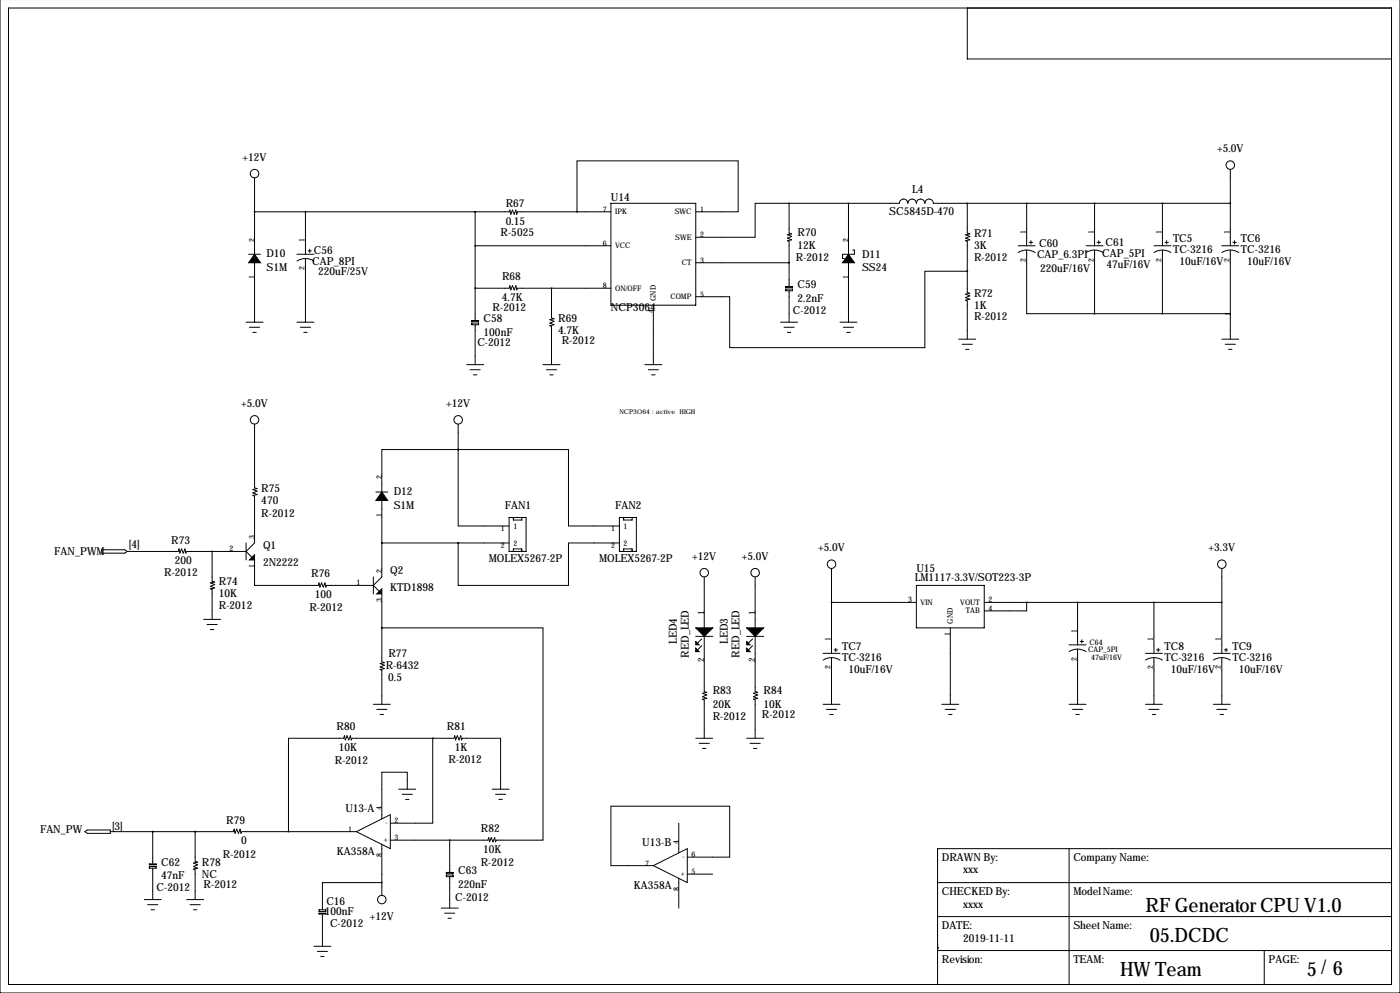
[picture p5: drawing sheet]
<svg xmlns="http://www.w3.org/2000/svg" width="419mm" height="297mm" viewBox="0 0 419 297" stroke-linecap="round" stroke-linejoin="round" font-family="sans-serif">
<g fill="none" stroke="#000" stroke-width=".3">
<path d="M0 -.1v297.1h419.1v-297.1M2.5 2.4h414.1v292.1h-414.1zM289.6 2.4v15.2h127M76.2 53.2v22.9M368.3 50.7v22.8M74.4 76.1h3.6M76.2 63.4h76.2l.3-.5 .2 1.2 .5-1.2 .5 1.2 .5-1.2 .3 1.2 .2-.7h28M76.2 78.6v17.8M88.9 76.1h5.1M88.9 78.1a4.6 4.6 0 0 1 5.1 0M91.4 63.4v12.7M91.4 77.3v19.1"/>
<path d="M92.2 75h1M92.7 74.5v1.1M142.2 73.5h40.7M142.2 63.4v32.5M172.7 63.4v-15.3h48.3v15.3h-12.7M182.9 60.8h25.4v30.5h-25.4zM208.3 78.6h27.9M236.2 60.8h33a1.27 1.27 0 0 1 1.3-1.3 1.27 1.27 0 0 1 1.3 1.3 1.27 1.27 0 0 1 1.3-1.3 1.27 1.27 0 0 1 1.2 1.3 1.27 1.27 0 0 1 1.3-1.3 1.27 1.27 0 0 1 1.3 1.3 1.27 1.27 0 0 1 1.2-1.3 1.27 1.27 0 0 1 1.3 1.3h88.9M236.2 60.8h-10.1v10.2h-17.8M236.2 60.8v8.9l.8 .3-1.3 .2 1.3 .5-1.3 .5 1.3 .5-1.3 .3 .5 .2v13.5M254 60.8v15.3M254 78.6v17.8"/>
<path d="M255.3 74.8h.5v1.3h-3.6v1.2h.5M289.6 60.8v8.9l.7 .3-1.2 .2 1.2 .5-1.2 .5 1.2 .5-1.2 .3 .5 .2v15.3l.7 .2-1.2 .3 1.2 .5-1.2 .5 1.2 .5-1.2 .3 .5 .2v11.5M304.8 73.5h5.1M304.8 75.5a4.6 4.6 0 0 1 5.1 0M307.3 74.8v19h20.4M307.3 60.8v12.7M308.1 72.5h1M308.6 72v1M325.1 73.5h5.1M325.1 75.5a4.6 4.6 0 0 1 5.1 0M327.7 60.8v12.7M327.7 74.8v19"/>
<path d="M328.4 72.5h1M328.9 72v1M345.4 73.5h5.1M345.5 75.5a4.6 4.6 0 0 1 5 0M348 60.8v12.7M348 74.8v19M348.7 72.5h1.1M349.2 72v1M365.8 73.5h5M365.8 75.5a4.6 4.6 0 0 1 5 0M368.3 74.8v19h-1.3M369.1 72.5h1"/>
<path d="M369.6 72v1M73.7 96.4h5M74.7 97.9h3M75.7 99.4h1M88.9 96.4h5.1M89.9 97.9h3.1M90.9 99.4h1M141.2 95.9h2.1v.2h-2.1zM141.2 96.6h2.1v.5h-2.1zM142.2 86.2h10.2l.3-.7 .2 1.2 .5-1.2 .5 1.2 .5-1.2 .3 1.2 .2-.5h28M142.2 97.1v12M165.1 86.2v8.9l.8 .3-1.3 .2 1.3 .5-1.3 .5 1.3 .5-1.3 .3 .5 .2v11.5"/>
<path d="M195.6 91.3v17.8M233.7 96.4h5.1M234.7 97.9h3M235.2 85.7h2v.3h-2zM235.2 86.5h2v.5h-2zM235.7 99.4h1M236.2 87v9.4M251.5 96.4h5M252.5 97.9h3M253.5 99.4h1M289.6 81.1h-12.7v22.9h-58.5v-15.2h-10.1M327.7 93.8h39.3"/>
<path d="M367 93.8h1.3v7.7M139.7 109.1h5.1M140.7 110.6h3.1M141.7 112.1h1M162.6 109.1h5M163.6 110.6h3M164.6 112.1h1M193 109.1h5.1M194.1 110.6h3M195.1 112.1h1M287 101.5h5.1M288 103h3.1"/>
<path d="M289.1 104.5h1M365.8 101.5h5M366.8 103h3M367.8 104.5h1M76.2 126.9v19l.8 .3-1.3 .2 1.3 .5-1.3 .5 1.3 .5-1.3 .3 .5 .2v14l-2.5 2.6M137.2 134.5h-22.9v12.7M137.2 134.5h33v22.8h15.2M137.2 134.5v22.8h15.2M137.2 134.5h.1M137.2 126.9v7.6M112.5 147.2h3.6M114.3 149.7v22.9l-2.5 2.5"/>
<path d="M152.4 154.8h5.1v10.2h-5.1zM153.7 154.8v.8h2.5v-.8M185.4 154.8h5.1v10.2h-5.1zM186.7 154.8v.8h2.5v-.8M30.5 164.5h6.8l.8 .5-.8 .5h-6.8zM38.1 165h15.2l.3-.8 .2 1.3 .6-1.3 .5 1.3 .5-1.3 .2 1.3 .3-.5h17.8M63.5 165v8.8l.8 .3-1.3 .3 1.3 .5-1.3 .5 1.3 .5-1.3 .2 .5 .3v8.9M73.7 165l1.7 1.7M73.7 162.4v5.1M76.2 167.5v7.6h19l.3-.7 .3 1.2 .5-1.2 .5 1.2 .5-1.2 .2 1.2 .3-.5h14M111.8 175.1l1.7 1.8M111.8 172.6v5.1"/>
<path d="M114.3 177.7v20.3l.8 .2-1.3 .3 1.3 .5-1.3 .5 1.3 .5-1.3 .3 .5 .2v10.2M114.3 162.4h38.1M137.2 162.4v12.7h33v-12.7h15.2M153.7 165v-.8h2.5v.8M186.7 165v-.8h2.5v.8M210.8 172.6v15.2M226.1 172.6v15.2M248.9 170v25.4M274.3 175.1h20.3v12.7h-20.3zM365.8 170v25.4M61 185.3h5M62 186.8h3"/>
<path d="M63 188.3h1M114.3 187.8h48.3v63.5h-14l-.3 .5-.2-1.2-.5 1.2-.5-1.2-.5 1.2-.3-1.2-.3 .7h-29.2M208.3 190.4h5.1M210.1 191.1l-1.3 1.3M210.1 193.2l-1.3 1.2M210.8 190.4v16.5l.8 .2-1.3 .3 1.3 .5-1.3 .5 1.3 .5-1.3 .3 .5 .2v11.4M223.5 190.4h5.1M225.3 191.1l-1.3 1.3M225.3 193.2l-1.3 1.2M226.1 190.4v16.5l.7 .2-1.2 .3 1.2 .5-1.2 .5 1.2 .5-1.2 .3 .5 .2v11.4M246.4 195.4h5.1M246.4 197.5a4.6 4.6 0 0 1 5.1 0"/>
<path d="M248.9 180.2h25.4M248.9 196.7v14M249.7 194.4h1M250.2 193.9v1M284.5 187.8v22.9M294.6 180.2h71.2M307.3 180.2v2.5h-12.7M320 192.9h5.1M320.1 194.9a4.6 4.6 0 0 1 5 0M322.6 180.2v12.7M322.6 194.2v16.5M323.3 191.9h1.1"/>
<path d="M323.8 191.4v1M342.9 195.4h5.1M342.9 197.5a4.6 4.6 0 0 1 5.1 0M345.4 180.2v15.2M345.4 196.7v14M346.2 194.4h1M346.7 193.9v1M363.2 195.4h5.1M363.2 197.5a4.6 4.6 0 0 1 5.1 0M365.8 196.7v14M366.5 194.4h1M367 193.9v1"/>
<path d="M111.8 210.7h5M112.8 212.2h3M113.8 213.7h1M246.4 210.7h5.1M247.4 212.2h3M248.4 213.7h1M281.9 210.7h5.1M283 212.2h3M284 213.7h1M320 210.7h5.1M321.1 212.2h3M322.1 213.7h1"/>
<path d="M342.9 210.7h5.1M343.9 212.2h3.1M344.9 213.7h1M363.2 210.7h5.1M364.2 212.2h3.1M365.3 213.7h1M119.4 236.1h5.1M120.4 237.6h3M121.4 239.1h1M121.9 236.1v-5.1h-7.6v14M129.5 220.8v25.4h-12.7M147.3 236.1h5.1"/>
<path d="M148.3 237.6h3.1M149.4 239.1h1M149.9 236.1v-15.3h-11.5l-.2 .5-.3-1.2-.5 1.2-.5-1.2-.5 1.2-.3-1.2-.2 .7h-30.5l-.2 .5-.3-1.2-.5 1.2-.5-1.2-.5 1.2-.3-1.2-.2 .7h-16.5v28M208.3 220.8h5.1M209.3 222.4h3M210.3 223.9h1M223.5 220.8h5.1M224.5 222.4h3.1M225.6 223.9h1M25.4 248.8l.8-.5h6.8v1h-6.8zM33 248.8h36.8l.3-.8 .3 1.3 .5-1.3 .5 1.3 .5-1.3 .2 1.3 .3-.5h34.3M44.7 258.4h2v.3h-2z"/>
<path d="M44.7 259.2h2v.5h-2zM45.7 248.8v9.6M45.7 259.7v9.4M58.4 248.8v8.9l.8 .2-1.3 .3 1.3 .5-1.3 .5 1.3 .5-1.3 .3 .5 .2v8.9M106.7 248.8l10.1-5.1v10.2zM114.3 252.6v15.2M134.6 251.3v9.7M195.6 258.9l10.1-5v10.1zM203.2 246.2v8.9M205.7 256.4h12.7v-15.2h-35.5v17.7h12.7M320 253.9v40.6M416.6 253.9h-135.9v40.6"/>
<path d="M43.2 269.1h5.1M44.2 270.6h3M45.2 272.1h1M55.9 269.1h5.1M56.9 270.6h3M57.9 272.1h1M95.5 272.1h2v.6h-2zM95.5 273.2h2v.2h-2zM96.5 273.4v9.7M114.3 264h-17.8v8.1M132.1 271.6h5.1M133.1 273.2h3"/>
<path d="M133.6 261h2v.2h-2zM133.6 261.7h2v.5h-2zM134.1 274.7h1M134.6 262.2v9.4M203.2 262.7v8.9M205.7 261.5h7.7M280.7 274.2h135.9M280.7 264h135.9M94 283.1h5.1M95 284.6h3M96 286.1h1M280.7 283.6h.1"/>
<path d="M280.7 284.3h135.9M378.5 284.3v10.2"/>
<circle cx="76.2" cy="51.9" r="1.27"/>
<circle cx="368.3" cy="49.4" r="1.27"/>
<circle cx="76.2" cy="125.6" r="1.27"/>
<circle cx="137.2" cy="125.6" r="1.27"/>
<circle cx="210.8" cy="171.3" r="1.27"/>
<circle cx="226.1" cy="171.3" r="1.27"/>
<circle cx="248.9" cy="168.8" r="1.27"/>
<circle cx="365.8" cy="168.8" r="1.27"/>
<circle cx="114.3" cy="269.1" r="1.27"/>
</g>
<path d="M76.2 76.1l1.8 2.5h-3.6zM254 76.1l1.8 2.5h-3.6zM114.3 147.2l1.8 2.5h-3.6zM74.7 167.5l1.5-1.5v1.5zM113.5 176.9l.8-.8v1.6h-1.5zM208.3 187.8h5.1l-2.6 2.6zM208.3 191.9l1 1h-1zM208.3 193.9l1 1h-1zM223.5 187.8h5.1l-2.5 2.6zM223.5 191.9l1 1h-1zM223.5 193.9l1 1h-1z" fill="#000" stroke="#000" stroke-width=".3"/>
<path d="M142.2 86.2a.05 .05 0 0 0 .1 0 .05 .05 0 0 0-.1 0zM142.2 63.4a.05 .05 0 0 0 .1 0 .05 .05 0 0 0-.1 0zM91.4 63.4a.05 .05 0 0 0 .1 0 .05 .05 0 0 0-.1 0zM289.5 81.1a.05 .05 0 0 0 .1 0 .05 .05 0 0 0-.1 0zM289.5 60.8a.05 .05 0 0 0 .1 0 .05 .05 0 0 0-.1 0zM327.6 60.8a.05 .05 0 0 0 .1 0 .05 .05 0 0 0-.1 0zM307.3 60.8a.05 .05 0 0 0 .1 0 .05 .05 0 0 0-.1 0zM327.6 93.8a.05 .05 0 0 0 .1 0 .05 .05 0 0 0-.1 0zM142.2 73.5a.05 .05 0 0 0 .1 0 .05 .05 0 0 0-.1 0zM307.3 180.2a.05 .05 0 0 0 .1 0 .05 .05 0 0 0-.1 0zM137.1 162.4a.05 .05 0 0 0 .1 0 .05 .05 0 0 0-.1 0zM137.1 134.5a.05 .05 0 0 0 .1 0 .05 .05 0 0 0-.1 0zM137.1 134.5a.05 .05 0 0 0 .1 0 .05 .05 0 0 0-.1 0zM345.4 180.2a.05 .05 0 0 0 .1 0 .05 .05 0 0 0-.1 0zM365.7 180.2a.05 .05 0 0 0 .1 0 .05 .05 0 0 0-.1 0zM129.5 220.8a.05 .05 0 0 0 .1 0 .05 .05 0 0 0-.1 0zM86.3 248.8a.05 .05 0 0 0 .1 0 .05 .05 0 0 0-.1 0z" fill="#000" stroke="#000" stroke-width=".51"/>
<g font-size="5.9">
<text x="342.9" y="272.9">RF Generator CPU V1.0</text>
<text x="344.2" y="281.8">05.DCDC</text>
<text x="335.3" y="292">HW Team</text>
<text x="391.2" y="292">5/6</text>
</g>
<g font-size="3.3">
<text x="364.3" y="45.6">+5.0V</text>
<text x="72.6" y="48.1">+12V</text>
<text x="273" y="57.8">L4</text>
<text x="151.4" y="61.8">R67</text>
<text x="182.9" y="60.1">U14</text>
<text x="266.2" y="64.4">SC5845D-470</text>
<text x="149.9" y="70.5">R-5025</text>
<text x="151.4" y="67.4">0.15</text>
<text x="238.8" y="70.5">R70</text>
<text x="291.6" y="71">R71</text>
<text x="79.8" y="76.8">D10</text>
<text x="93.9" y="76.1">C56</text>
<text x="238.8" y="74.5">12K</text>
<text x="258.1" y="77.1">D11</text>
<text x="291.6" y="74.5">3K</text>
<text x="310.5" y="77.2">CAP_6.3PI</text>
<text x="311.1" y="74">C60</text>
<text x="330" y="76.7">CAP_5PI</text>
<text x="330.9" y="73.5">C61</text>
<text x="351.1" y="72.5">TC5</text>
<text x="351.2" y="75.7">TC-3216</text>
<text x="371.5" y="72.5">TC6</text>
<text x="371.5" y="75.7">TC-3216</text>
<text x="79.8" y="81.1">S1M</text>
<text x="93.5" y="79.3">CAP_8PI</text>
<text x="95.2" y="82.3">220uF/25V</text>
<text x="150.3" y="83.8">R68</text>
<text x="238.3" y="78.1">R-2012</text>
<text x="258.1" y="81.1">SS24</text>
<text x="291.6" y="78.1">R-2012</text>
<text x="311.4" y="81.3">220uF/16V</text>
<text x="331.2" y="80.3">47uF/16V</text>
<text x="353.1" y="79.3">10uF/16V</text>
<text x="373.4" y="79.3">10uF/16V</text>
<text x="150.2" y="89.9">4.7K</text>
<text x="238.8" y="86.2">C59</text>
<text x="291.6" y="88.8">R72</text>
<text x="147.5" y="93">R-2012</text>
<text x="182.9" y="93.1">NCP3064</text>
<text x="237.4" y="93.8">C-2012</text>
<text x="238.8" y="90.3">2.2nF</text>
<text x="291.6" y="95.9">R-2012</text>
<text x="291.6" y="92.3">1K</text>
<text x="144.8" y="96.4">C58</text>
<text x="144.8" y="100.4">100nF</text>
<text x="167.1" y="96.4">R69</text>
<text x="167.1" y="99.9">4.7K</text>
<text x="142.9" y="103.5">C-2012</text>
<text x="168.1" y="103">R-2012</text>
<text x="72.2" y="121.8">+5.0V</text>
<text x="133.6" y="121.8">+12V</text>
<text x="78.2" y="147.2">R75</text>
<text x="117.9" y="147.9">D12</text>
<text x="78.2" y="154.8">R-2012</text>
<text x="78.2" y="150.7">470</text>
<text x="117.9" y="152.3">S1M</text>
<text x="151.1" y="152.3">FAN1</text>
<text x="184.1" y="152.3">FAN2</text>
<text x="16.3" y="166">FAN_PWM</text>
<text x="38.6" y="163.9">[4]</text>
<text x="51.2" y="162.6">R73</text>
<text x="78.7" y="164.2">Q1</text>
<text x="207.2" y="167.5">+12V</text>
<text x="222.1" y="167.5">+5.0V</text>
<text x="245" y="165">+5.0V</text>
<text x="361.8" y="165">+3.3V</text>
<text x="49.2" y="172.2">R-2012</text>
<text x="52.3" y="168.7">200</text>
<text x="78.7" y="169.3">2N2222</text>
<text x="93.1" y="172.7">R76</text>
<text x="116.8" y="171.8">Q2</text>
<text x="146.3" y="168.3">MOLEX5267-2P</text>
<text x="179.3" y="168.3">MOLEX5267-2P</text>
<text x="273.8" y="173.8">LM1117-3.3V/SOT223-3P</text>
<text x="274.3" y="171.1">U15</text>
<text x="65.5" y="175.1">R74</text>
<text x="65.5" y="178.7">10K</text>
<text x="94.2" y="178.8">100</text>
<text x="116.8" y="176.9">KTD1898</text>
<text x="65.5" y="182.2">R-2012</text>
<text x="92.6" y="182.9">R-2012</text>
<text x="116.3" y="196.6">R77</text>
<text x="202.6" y="192.6" transform="rotate(-90 202.6 192.6)">LED4</text>
<text x="206.2" y="196.7" transform="rotate(-90 206.2 196.7)">RED_LED</text>
<text x="217.8" y="192.6" transform="rotate(-90 217.8 192.6)">LED3</text>
<text x="221.4" y="196.7" transform="rotate(-90 221.4 196.7)">RED_LED</text>
<text x="252.1" y="194.4">TC7</text>
<text x="252.1" y="197.6">TC-3216</text>
<text x="348.6" y="194.4">TC8</text>
<text x="348.6" y="197.6">TC-3216</text>
<text x="368.9" y="194.4">TC9</text>
<text x="369" y="197.6">TC-3216</text>
<text x="115.5" y="200.2">R-6432</text>
<text x="116.2" y="203.7">0.5</text>
<text x="254" y="201.2">10uF/16V</text>
<text x="350.5" y="201.2">10uF/16V</text>
<text x="370.8" y="201.2">10uF/16V</text>
<text x="213.4" y="207.6">R83</text>
<text x="228.6" y="207.6">R84</text>
<text x="213.4" y="215.3">R-2012</text>
<text x="213.4" y="211.7">20K</text>
<text x="228.1" y="214.7">R-2012</text>
<text x="228.6" y="211.7">10K</text>
<text x="100.8" y="218.5">R80</text>
<text x="133.8" y="218.5">R81</text>
<text x="101.5" y="224.6">10K</text>
<text x="136.2" y="224.6">1K</text>
<text x="100.2" y="228.6">R-2012</text>
<text x="134.3" y="228.1">R-2012</text>
<text x="103.4" y="242.9">U13-A</text>
<text x="12" y="249.3">FAN_PW</text>
<text x="33.5" y="248.3">[3]</text>
<text x="67.7" y="246.4">R79</text>
<text x="143.9" y="248.9">R82</text>
<text x="66.7" y="256.6">R-2012</text>
<text x="72.2" y="252.5">0</text>
<text x="100.8" y="255.6">KA358A</text>
<text x="144.6" y="255">10K</text>
<text x="192.3" y="253.1">U13-B</text>
<text x="281.9" y="257.7">DRAWN By:</text>
<text x="321.3" y="257.7">Company Name:</text>
<text x="48.3" y="258.9">C62</text>
<text x="48.3" y="263">47nF</text>
<text x="60.5" y="258.9">R78</text>
<text x="60.5" y="262.5">NC</text>
<text x="137.2" y="261.5">C63</text>
<text x="143.9" y="259.1">R-2012</text>
<text x="288.3" y="261.2">xxx</text>
<text x="46.9" y="266.6">C-2012</text>
<text x="61" y="265.5">R-2012</text>
<text x="136.3" y="269.6">C-2012</text>
<text x="137.2" y="265.5">220nF</text>
<text x="189.7" y="265.8">KA358A</text>
<text x="281.9" y="267.8">CHECKED By:</text>
<text x="321.3" y="267.8">Model Name:</text>
<text x="97.2" y="273.8">100nF</text>
<text x="97.7" y="270.8">C16</text>
<text x="110.7" y="275.1">+12V</text>
<text x="288.3" y="271.6">xxxx</text>
<text x="98.8" y="277.4">C-2012</text>
<text x="281.9" y="278">DATE:</text>
<text x="288.3" y="281.8">2019-11-11</text>
<text x="321.3" y="278">Sheet Name:</text>
<text x="281.9" y="288.1">Revision:</text>
<text x="321.3" y="288.1">TEAM:</text>
<text x="379.7" y="288.1">PAGE:</text>
</g>
<g font-size="2.6">
<text x="210.8" y="184" transform="rotate(-90 210.8 184)">1</text>
<text x="226.1" y="184" transform="rotate(-90 226.1 184)">1</text>
<text x="210.8" y="198.1" transform="rotate(-90 210.8 198.1)">2</text>
<text x="226.1" y="198.1" transform="rotate(-90 226.1 198.1)">2</text>
</g>
<g font-size="2.3">
<text x="180.4" y="63.4">7</text>
<text x="184.1" y="64.1">IPK</text>
<text x="202" y="64.1">SWC</text>
<text x="209.5" y="63.4">1</text>
<text x="202.1" y="71.7">SWE</text>
<text x="209.5" y="71">2</text>
<text x="307.1" y="70" transform="rotate(-90 307.1 70)">1</text>
<text x="327.4" y="70" transform="rotate(-90 327.4 70)">1</text>
<text x="347.7" y="70" transform="rotate(-90 347.7 70)">1</text>
<text x="368" y="70" transform="rotate(-90 368 70)">1</text>
<text x="76.2" y="72.2" transform="rotate(-90 76.2 72.2)">2</text>
<text x="91.2" y="72.5" transform="rotate(-90 91.2 72.5)">1</text>
<text x="180.4" y="73.5">6</text>
<text x="184.1" y="74.3">VCC</text>
<text x="254" y="72.2" transform="rotate(-90 254 72.2)">2</text>
<text x="76.2" y="83.6" transform="rotate(-90 76.2 83.6)">1</text>
<text x="91.2" y="80.8" transform="rotate(-90 91.2 80.8)">2</text>
<text x="204.1" y="79.4">CT</text>
<text x="209.5" y="78.6">3</text>
<text x="254" y="83.6" transform="rotate(-90 254 83.6)">1</text>
<text x="307.1" y="78.3" transform="rotate(-90 307.1 78.3)">2</text>
<text x="327.4" y="78.3" transform="rotate(-90 327.4 78.3)">2</text>
<text x="347.7" y="78.3" transform="rotate(-90 347.7 78.3)">2</text>
<text x="368" y="78.3" transform="rotate(-90 368 78.3)">2</text>
<text x="180.4" y="86.2">8</text>
<text x="184.1" y="87">ON/OFF</text>
<text x="200.7" y="89.5">COMP</text>
<text x="209.5" y="88.8">5</text>
<text x="195.6" y="93.8" transform="rotate(-90 195.6 93.8)">4</text>
<text x="196.3" y="90" transform="rotate(-90 196.3 90)">GND</text>
<text x="114.3" y="143.4" transform="rotate(-90 114.3 143.4)">2</text>
<text x="114.3" y="154.7" transform="rotate(-90 114.3 154.7)">1</text>
<text x="76.2" y="161.1" transform="rotate(-90 76.2 161.1)">3</text>
<text x="149.9" y="158.9">1</text>
<text x="153.7" y="158.1">1</text>
<text x="183" y="158.9">1</text>
<text x="186.7" y="158.1">1</text>
<text x="68.7" y="165">2</text>
<text x="149.9" y="164">2</text>
<text x="153.7" y="163.2">2</text>
<text x="183" y="164">2</text>
<text x="186.7" y="163.2">2</text>
<text x="76.2" y="170" transform="rotate(-90 76.2 170)">1</text>
<text x="114.3" y="171.3" transform="rotate(-90 114.3 171.3)">2</text>
<text x="106.8" y="175.1">1</text>
<text x="114.3" y="180.1" transform="rotate(-90 114.3 180.1)">3</text>
<text x="271.9" y="180.2">3</text>
<text x="275.6" y="181">VIN</text>
<text x="287.4" y="181">VOUT</text>
<text x="289.2" y="183.5">TAB</text>
<text x="295.9" y="180.2">2</text>
<text x="295.9" y="182.7">4</text>
<text x="248.7" y="191.9" transform="rotate(-90 248.7 191.9)">1</text>
<text x="284.5" y="190.3" transform="rotate(-90 284.5 190.3)">1</text>
<text x="285.2" y="186.5" transform="rotate(-90 285.2 186.5)">GND</text>
<text x="322.3" y="189.3" transform="rotate(-90 322.3 189.3)">1</text>
<text x="345.2" y="191.9" transform="rotate(-90 345.2 191.9)">1</text>
<text x="365.5" y="191.9" transform="rotate(-90 365.5 191.9)">1</text>
<text x="322.3" y="197.6" transform="rotate(-90 322.3 197.6)">2</text>
<text x="325.8" y="194.9">CAP_5PI</text>
<text x="326.2" y="192.9">C64</text>
<text x="326.6" y="197.5">47uF/16V</text>
<text x="248.7" y="200.2" transform="rotate(-90 248.7 200.2)">2</text>
<text x="345.2" y="200.2" transform="rotate(-90 345.2 200.2)">2</text>
<text x="365.5" y="200.2" transform="rotate(-90 365.5 200.2)">2</text>
<text x="114.3" y="242.4" transform="rotate(-90 114.3 242.4)">4</text>
<text x="104.2" y="248.8">1</text>
<text x="114.9" y="251.8">+</text>
<text x="115.4" y="246.8">-</text>
<text x="118.1" y="251.3">3</text>
<text x="118.1" y="246.2">2</text>
<text x="114.3" y="256.3" transform="rotate(-90 114.3 256.3)">8</text>
<text x="203.2" y="252.6" transform="rotate(-90 203.2 252.6)">4</text>
<text x="204.3" y="256.9">-</text>
<text x="207" y="256.4">6</text>
<text x="193.1" y="258.9">7</text>
<text x="203.8" y="262">+</text>
<text x="207" y="261.5">5</text>
<text x="203.2" y="266.5" transform="rotate(-90 203.2 266.5)">8</text>
</g>
<text font-size="2" x="185.4" y="123.8">NCP3064 : active HIGH</text>
</svg>
